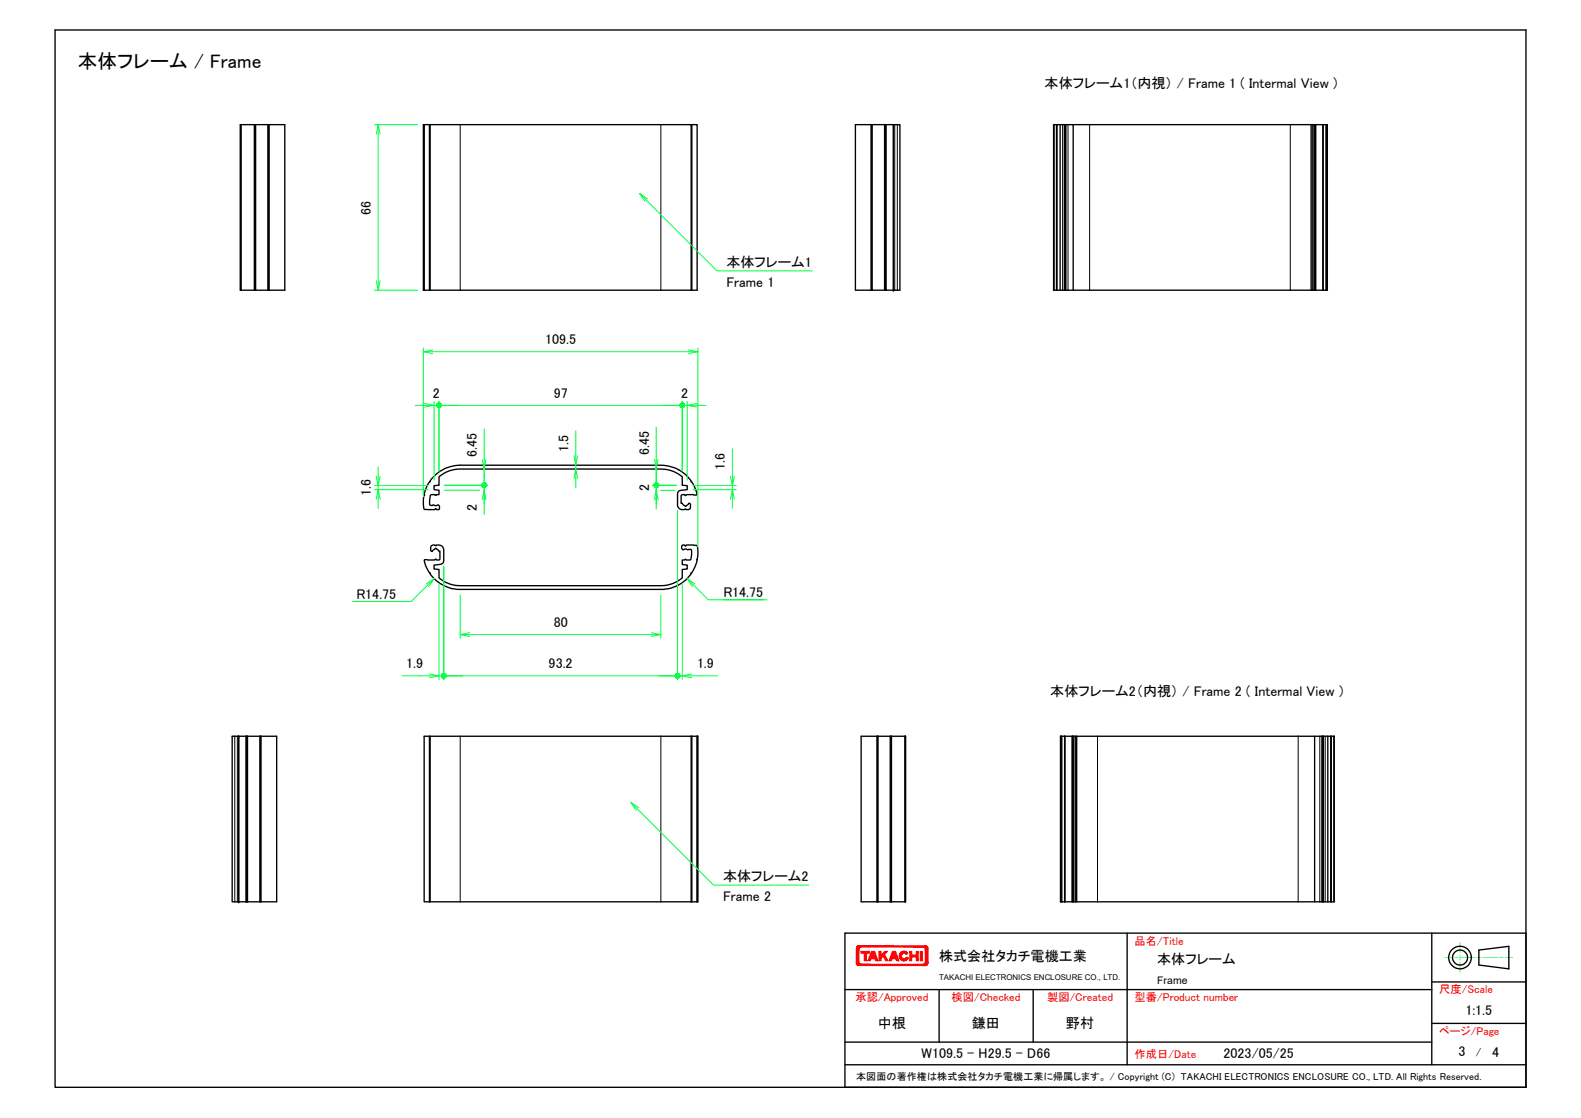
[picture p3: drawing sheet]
<svg xmlns="http://www.w3.org/2000/svg" width="297mm" height="210mm" viewBox="0 0 297 210" stroke-linecap="round" stroke-linejoin="round" font-family="sans-serif">
<g fill="none" stroke="#000" stroke-width=".25">
<path d="M10.3 5.6h276.4v198.6h-276.4zM45.2 23.4v31.1M45.3 23.4h-.2v31.1h.2M45.3 23.4v31.1M45.3 23.4h2.5M47.8 23.4v31.1M47.8 23.4h.2M47.9 23.4v31.1M48 23.4v31.1M48 23.4h2.4M50.4 23.4h.2M50.4 23.4v31.1"/>
<path d="M50.6 23.4h2.9v31.1h-2.9M50.6 23.4v31.1M79.6 23.4h.1M79.6 23.4h-.1v31.1h.1M79.6 23.4v31.1M79.7 23.4v31.1M79.7 23.4h1M80.7 23.4v31.1M80.7 23.4h.1M80.8 23.4v31.1M80.8 23.4h49.1v31.1h.1M129.9 23.4h.1"/>
<path d="M130 23.4v31.1M130 23.4h1v31.1h-1M163.7 23.4h-3v31.1h3M163.7 23.4v31.1M163.7 23.4h.1M163.8 23.4v31.1M163.8 23.4h2.4M166.2 23.4v31.1M166.2 23.4h.1v31.1h.1M166.3 23.4h.1M166.4 23.4h1.5M166.4 23.4v31.1"/>
<path d="M167.8 23.4v31.1M167.8 23.4h.1M167.9 23.4h1.2v31.1h-1.2M198 23.4v31.1M198.5 23.4v31.1M198.6 23.4v31.1M199.2 23.4h-1.3v31.1h1.3M199.2 23.4v31.1M199.2 23.4h.8M200 23.4v31.1M200 23.4h1.6v31.1h44.7M200.3 23.4v31.1"/>
<path d="M201.6 23.4h44.7M246.3 23.4h3M246.3 23.4v31.1M246.9 23.4v31.1M247.2 23.4v31.1M248.5 23.4v31.1M248.6 23.4v31.1M249.1 23.4v31.1M249.3 23.4h.1v31.1h-.1M249.3 23.4v31.1M45.3 54.5h2.5M47.8 54.5h.2"/>
<path d="M48 54.5h2.4M50.4 54.5h.2M79.6 54.5h.1M79.7 54.5h1M80.7 54.5h.1M80.8 54.5h49.1M163.7 54.5h.1M163.8 54.5h2.4M166.2 54.5h.1M166.4 54.5h1.5M167.8 54.5h.1M199.2 54.5h.8"/>
<path d="M200 54.5h1.6M246.3 54.5h3M81.8 89.2a6.9 6.9 0 0 1 4.7-1.8h37.7a6.9 6.9 0 0 1 5.7 2.9l-.1 .2h.2l.5 .9 .5 1.5-.1 .1-1.9-.1-.2 .2-.2-.2h-.4l-.2 .2v1.5l.1-.1 .7 .6 .7-.6 .2 .2v.6a.52 .52 0 0 1-.3 .4 .52 .52 0 0 1-.6-.1 .98 .98 0 0 1-1.5-.8l.1-2.3 .3-.4 1.4-.1v-.8l-.9-.1v-1.6a6.1 6.1 0 0 0-4-1.4h-37.7a6.2 6.2 0 0 0-4 1.4v1.6l-.9 .1v.8l.9 .1v.8h-.5l-.1 .1-.2-.1h-.6l-.2 .1a2.53 2.53 0 0 0 0 1.9l.5-.1a.74 .74 0 0 0 .9 0l.3 .3v.5l-.2 .1h-.4l-.1-.2-.2 .2h-1.9l-.2-.1-.1-1a2.35 2.35 0 0 1 .3-1.6l-.1-.1 .1-.5 .6-1.5 .4-.4 .3-.6zM81.1 102.5l.3-.1 .5 .1a1 1 0 0 1 1.5 .8v2l-.2 .5-.5 .2-1.1 .1v.8l.9 .1v1.5a6.3 6.3 0 0 0 4 1.5h37.7a6.3 6.3 0 0 0 4-1.5v-1.5l.9-.1v-.8l-.9-.1v-.8h.4l.2-.2 .1 .2h.7a2.5 2.5 0 0 0 .3-2l-.6 .1a.84 .84 0 0 0-1 0l-.2-.3 .1-.6h.4l.2 .2 .2-.2h1.3l.7 .1 .1 1.5-.1 1-.1 .1 .1 .1-.5 1.5-.5 .9h-.2l.1 .2a7 7 0 0 1-5.7 2.9h-37.7a6.9 6.9 0 0 1-5.7-2.9v-.2l-.4-.5-.4-.9-.3-1 .1-.1 1.9 .1 .1-.2 .2 .2h.5l.2-.2v-1.5l-.2 .1-.6-.6-.6 .5a.2 .2 0 0 1-.3 0 .2 .2 0 0 1-.1-.2zM44.8 138.3v31.1M44.8 138.3h.1M46.3 138.3v31.1M46.3 138.3h-2.7v31.1h2.8M46.3 138.3h.1v31.1h.1M46.4 138.3h.1M46.5 138.3h2.3M46.5 138.3v31.1"/>
<path d="M48.8 138.3h.2M48.8 138.3v31.1M48.9 138.3v31.1M49 138.3h3v31.1h-3M49 138.3v31.1M80.7 138.3h-1v31.1h1M80.7 138.3h.1v31.1h49.1M80.7 138.3v31.1M129.9 138.3h-49.1M129.9 138.3v31.1M129.9 138.3h.1M130 138.3h1"/>
<path d="M130 138.3v31.1M131 138.3h.1M131 138.3v31.1M131 138.3h.1v31.1h-.1M164.8 138.3h.1M164.8 138.3v31.1M164.8 138.3h-3v31.1h3M164.9 138.3v31.1M164.9 138.3h2.4M167.3 138.3h.2M167.3 138.3v31.1M167.4 138.3v31.1"/>
<path d="M167.5 138.3h2.5M167.5 138.3v31.1M170 138.3h.1v31.1h-.1M170 138.3v31.1M199.4 138.3h2.9M199.4 138.3v31.1M199.4 138.3h-.2v31.1h.2M199.5 138.3v31.1M200 138.3v31.1M200.1 138.3v31.1M201.4 138.3v31.1M201.8 138.3v31.1"/>
<path d="M202.3 138.3h44.7v31.1h2.5M202.3 138.3v31.1M248.4 138.3v31.1M248.6 138.3v31.1M249.5 138.3h-2.5M249.5 138.3h1.2v31.1h-1.2M249.5 138.3v31.1M250 138.3v31.1M250.1 138.3v31.1M250.6 138.3v31.1M44.8 169.4h.1M46.5 169.4h2.3"/>
<path d="M48.8 169.4h.2M80.7 169.4h.1M129.9 169.4h.1M130 169.4h1M131 169.4h.1M164.8 169.4h.1M164.9 169.4h2.4M167.3 169.4h.2M167.5 169.4h2.5M199.4 169.4h2.9M202.3 169.4h44.7M211.8 175.3v24.7"/>
<path d="M269 175.3v24.7M277.9 178.4l5.6-.7v4.3l-5.6-.7zM286.7 175.3h-128v28.9h128M158.7 195.7h110.3M158.7 185.9h110.3M158.7 200h128M176.4 185.9v9.8M194.1 185.9v9.8M269 192.2h17.7M269 184.4h17.7"/>
<circle cx="274.3" cy="179.9" r="1.41"/>
<circle cx="274.3" cy="179.9" r="2.12"/>
</g>
<g fill="none" stroke="#000" stroke-width=".19">
<path d="M86.5 23.4v31.1M124.2 23.4v31.1M166.4 23.4v31.1M166.5 23.4v31.1M167.8 23.4v31.1M168.1 23.4v31.1M168.6 23.4v31.1M199.6 23.4v31.1M200 23.4v31.1M200.2 23.4v31.1M200.7 23.4v31.1M204.7 23.4v31.1"/>
<path d="M242.4 23.4v31.1M246.6 23.4v31.1M246.9 23.4v31.1M247.1 23.4v31.1M44.1 138.3v31.1M44.6 138.3v31.1M44.8 138.3v31.1M46.2 138.3v31.1M46.3 138.3v31.1M86.5 138.3v31.1M124.2 138.3v31.1M201.5 138.3v31.1"/>
<path d="M201.7 138.3v31.1M202.1 138.3v31.1M206.2 138.3v31.1M243.9 138.3v31.1M248 138.3v31.1M248.5 138.3v31.1M248.6 138.3v31.1M249 138.3v31.1"/>
</g>
<g fill="#f00" stroke="#f00" stroke-width=".19">
<path d="M173.8 178.3l.5 2.6-.5-.2z"/>
<path d="M173.8 180.7l.5 .2-.5-.1z"/>
<path d="M173.8 180.8l.5 .1h-.5z"/>
<path d="M173.8 180.9h.5v.1z"/>
<path d="M173.7 181h.6z"/>
<path d="M173.7 181h.6v.1z"/>
<path d="M173.7 181l.6 .1z"/>
<path d="M173.5 181.1h.8z"/>
<path d="M173.4 181.1l.7 .2z"/>
<path d="M173.5 181.1l.7 .1-.1 .1z"/>
<path d="M173.5 181.1h.8l-.1 .1z"/>
<path d="M173.4 181.1l.7 .2-.3 .1z"/>
<path d="M161.8 181.1h11.6l.4 .3z"/>
<path d="M161.4 181.4l.4-.3 12 .3z"/>
<path d="M161.1 181.3l.7-.2-.4 .3z"/>
<path d="M161.1 181.3l.3 .1z"/>
<path d="M161.1 181.3l.7-.2z"/>
<path d="M161 181.2l.7-.1-.6 .2z"/>
<path d="M161 181.1h.7l-.7 .1z"/>
<path d="M161 181.1h.7z"/>
<path d="M161 181.1h.6z"/>
<path d="M160.9 181h.6l-.5 .1z"/>
<path d="M160.9 181h.6z"/>
<path d="M160.9 180.9h.6l-.6 .1z"/>
<path d="M160.9 180.9l.5-.1 .1 .1z"/>
<path d="M160.9 180.9l.5-.2v.1z"/>
<path d="M161.4 178.3v2.4l-.5 .2z"/>
<path d="M160.9 178.1l.5 .2-.5 2.6z"/>
<path d="M160.9 178.1l.5 .1v.1z"/>
<path d="M160.9 178.1h.6l-.1 .1z"/>
<path d="M160.9 178l.6 .1h-.6z"/>
<path d="M160.9 178h.6z"/>
<path d="M161 177.9l.5 .1h-.6z"/>
<path d="M161 177.9h.6z"/>
<path d="M161 177.9h.7z"/>
<path d="M161.1 177.7l.7 .2z"/>
<path d="M161 177.8l.1-.1 .6 .2z"/>
<path d="M161 177.8l.7 .1h-.7z"/>
<path d="M161.1 177.7l.3-.1 .4 .3z"/>
<path d="M161.4 177.6l12 .3h-11.6z"/>
<path d="M161.4 177.6h12.4l-.4 .3z"/>
<path d="M173.4 177.9l.4-.3 .3 .1z"/>
<path d="M173.8 177.6l.3 .1z"/>
<path d="M173.4 177.9l.7-.2z"/>
<path d="M173.5 177.9l.6-.2 .1 .1z"/>
<path d="M173.5 177.9l.7-.1 .1 .1z"/>
<path d="M173.5 177.9h.8z"/>
<path d="M173.6 177.9h.7z"/>
<path d="M173.7 178l.6-.1v.1z"/>
<path d="M173.7 178h.6z"/>
<path d="M173.8 178.1l.5-.1v.1z"/>
<path d="M173.8 178.1h.5l-.5 .1z"/>
<path d="M173.8 178.2l.5-.1-.5 .2z"/>
<path d="M173.8 178.3l.5-.2v2.8z"/>
<path d="M161.1 177.7l.3-.1z"/>
<path d="M173.8 181.4l.3-.1z"/>
<path d="M162.8 179l.6-.3v.3z"/>
<path d="M161.8 178.7h1.6l-.6 .3z"/>
<path d="M161.8 178.7l1 .3h-.4z"/>
<path d="M161.8 178.7l.6 .3h-.6z"/>
<path d="M162.4 179l.4 1.4h-.4z"/>
<path d="M162.4 179h.4v1.4z"/>
<path d="M163.8 179.7h.5l.1 .4z"/>
<path d="M164.3 179.7l.6 .7-.5-.3z"/>
<path d="M164.3 178.7l.6 1.7-.6-.7z"/>
<path d="M163.7 178.7l.3 .4-.2 .6z"/>
<path d="M163.7 178.7l.1 1-.7 .7z"/>
<path d="M163.8 179.7l-.1 .4-.6 .3z"/>
<path d="M163.1 180.4l.6-.3-.2 .3z"/>
<path d="M163.7 178.7h.6l-.3 .4z"/>
<path d="M164.3 178.7v1l-.3-.6z"/>
<path d="M163.8 179.7l.6 .4h-.7z"/>
<path d="M164.4 180.1l.5 .3h-.4z"/>
<path d="M166.2 179.3l.2 1.1-.5-.8z"/>
<path d="M165.5 179.4l.7-.1-.3 .3z"/>
<path d="M165.5 179.4l.4 .2-.4 .4z"/>
<path d="M165.5 179.4v.6l-.3 .4z"/>
<path d="M165.5 180v.4h-.3z"/>
<path d="M166.2 179.3l.7 1.1h-.5z"/>
<path d="M166.2 178.7h.5l-.5 .6z"/>
<path d="M166.2 178.7v.6l-.7 .1z"/>
<path d="M165.2 178.7h.3v.7z"/>
<path d="M165.2 178.7l.3 .7-.3 1z"/>
<path d="M167.7 179.7h.5l.1 .4z"/>
<path d="M168.2 179.7l.7 .7-.6-.3z"/>
<path d="M168.3 178.7l.6 1.7-.7-.7z"/>
<path d="M167.7 178.7l.3 .4-.3 .6z"/>
<path d="M167.7 178.7v1l-.7 .7z"/>
<path d="M167.7 179.7l-.1 .4-.6 .3z"/>
<path d="M167 180.4l.6-.3-.1 .3z"/>
<path d="M167.7 178.7h.6l-.3 .4z"/>
<path d="M168.3 178.7l-.1 1-.2-.6z"/>
<path d="M167.7 179.7l.6 .4h-.7z"/>
<path d="M168.3 180.1l.6 .3h-.4z"/>
<path d="M170.2 179.2l.4-.2z"/>
<path d="M170.5 178.9l.1 .1-.4 .2z"/>
<path d="M170.2 179.2l.3-.3z"/>
<path d="M170.4 178.9h.1l-.3 .3z"/>
<path d="M170.4 178.9l-.2 .3z"/>
<path d="M170.3 178.8l-.1 .4z"/>
<path d="M170.3 178.8l-.2 .3z"/>
<path d="M170.2 178.7l.1 .1-.2 .2z"/>
<path d="M170.2 178.7l-.2 .3z"/>
<path d="M170.1 178.7l-.1 .3z"/>
<path d="M170 178.7v.3z"/>
<path d="M169.9 178.7h.1l-.1 .3z"/>
<path d="M169.9 178.7v.3z"/>
<path d="M169.8 178.7h.1v.3z"/>
<path d="M169.8 178.7l.1 .3z"/>
<path d="M169.8 178.7v.3z"/>
<path d="M169.7 178.7l.1 .3z"/>
<path d="M169.6 178.7h.1l.1 .3z"/>
<path d="M169.6 178.7l.1 .3z"/>
<path d="M169.5 178.7l.2 .3z"/>
<path d="M169.5 178.7l.1 .3z"/>
<path d="M169.5 178.8v-.1l.1 .3z"/>
<path d="M169.5 178.8l.1 .3z"/>
<path d="M169.4 178.8l.2 .3z"/>
<path d="M169.4 178.8l.1 .3z"/>
<path d="M169.3 178.8l.2 .3z"/>
<path d="M169.3 178.8l.2 .4z"/>
<path d="M169.3 178.8l.2 .4-.3-.3z"/>
<path d="M169.2 178.9l.3 .3z"/>
<path d="M169.2 179l.3 .2z"/>
<path d="M169.1 179l.4 .2z"/>
<path d="M169.1 179l.3 .3z"/>
<path d="M169.1 179l.3 .3-.3-.1z"/>
<path d="M169.1 179.2l.3 .1z"/>
<path d="M169 179.2l.4 .1z"/>
<path d="M169 179.2l.4 .2z"/>
<path d="M169 179.3l.4 .2z"/>
<path d="M169 179.3l.4 .2-.4-.1z"/>
<path d="M169 179.4l.4 .1z"/>
<path d="M169 179.4l.4 .1h-.4z"/>
<path d="M169 179.5h.4z"/>
<path d="M168.9 179.6l.5-.1z"/>
<path d="M168.9 179.6h.5l-.4 .1z"/>
<path d="M169 179.7l.4-.1z"/>
<path d="M169 179.7h.4l-.4 .1z"/>
<path d="M169 179.8l.4-.1z"/>
<path d="M169 179.9l.4-.1z"/>
<path d="M169 179.9l.4-.1-.4 .2z"/>
<path d="M169 180l.4-.2z"/>
<path d="M169 180l.4-.2-.3 .2z"/>
<path d="M169.1 180l.3-.2z"/>
<path d="M169.1 180l.3-.1z"/>
<path d="M169.1 180.1l.4-.2z"/>
<path d="M169.1 180.1l.4-.2-.3 .3z"/>
<path d="M169.5 179.9l-.3 .3z"/>
<path d="M169.2 180.2l.3-.2z"/>
<path d="M169.5 180l-.2 .2z"/>
<path d="M169.3 180.2l.2-.2-.1 .3z"/>
<path d="M169.5 180l-.1 .3z"/>
<path d="M169.6 180l-.2 .3z"/>
<path d="M169.6 180l-.1 .4-.1-.1z"/>
<path d="M169.6 180l-.1 .4z"/>
<path d="M169.6 180.1l-.1 .3z"/>
<path d="M169.7 180.1l-.1 .3h-.1z"/>
<path d="M169.7 180.1l-.1 .3z"/>
<path d="M169.7 180.1v.3z"/>
<path d="M169.8 180.1l-.1 .3z"/>
<path d="M169.8 180.1v.4l-.1-.1z"/>
<path d="M169.8 180.1v.4z"/>
<path d="M169.8 180.1l.1 .4z"/>
<path d="M169.9 180.1l.1 .3-.1 .1z"/>
<path d="M169.9 180.1l.1 .3z"/>
<path d="M170 180.1v.3z"/>
<path d="M170 180.1l.1 .3z"/>
<path d="M170 180.1l.2 .3h-.1z"/>
<path d="M170 180.1l.2 .3z"/>
<path d="M170.1 180l.2 .3z"/>
<path d="M170.1 180l.3 .3z"/>
<path d="M170.2 180l.2 .3z"/>
<path d="M170.2 180l.3 .2-.1 .1z"/>
<path d="M170.2 180l.3 .2z"/>
<path d="M170.2 179.9l.3 .3z"/>
<path d="M170.3 179.9l.2 .3z"/>
<path d="M170.3 179.9l.3 .2-.1 .1z"/>
<path d="M170.3 179.8l.3 .3z"/>
<path d="M170.3 179.8l.3 .2z"/>
<path d="M170.3 179.8l.4 .1-.1 .1z"/>
<path d="M170.3 179.8l.4 .1z"/>
<path d="M170.9 178.7h.4v.7z"/>
<path d="M170.9 178.7l.4 .7-.4 1z"/>
<path d="M171.3 179.4v.3l-.4 .7z"/>
<path d="M171.3 179.7v.7h-.4z"/>
<path d="M171.3 179.4l.8 .3h-.8z"/>
<path d="M171.3 179.4h.8v.3z"/>
<path d="M172.1 179.4l.4 1-.4-.7z"/>
<path d="M172.5 178.7v1.7l-.4-1z"/>
<path d="M172.1 179.7l.4 .7h-.4z"/>
<path d="M172.1 178.7h.4l-.4 .7z"/>
<path d="M172.9 178.7h.4v1.7z"/>
<path d="M172.9 178.7l.4 1.7h-.4z"/>
</g>
<path d="M271.5 179.8h1.4M273.3 179.8h.7M274.3 177v1.9M274.3 179.4v.9M274.3 179.8h2.8M277.5 179.8h.7M278.6 179.8h2.8M281.7 179.8h.7M282.8 179.8h1.4M274.3 180.8v1.9" fill="none" stroke="#0ff" stroke-width=".19"/>
<path d="M120.2 36.3l14.5 14.6h17.9M121.7 37.4l-1.5-1.1 1 1.5M118.5 150.7l15.6 15.5h17.9M120 151.7l-1.5-1 1 1.5" fill="none" stroke="#00ff40" stroke-width=".19"/>
<g fill="none" stroke="#00ff3f" stroke-width=".19">
<path d="M70.3 23.4h8.2M70.7 25.2l.4-1.8 .3 1.8M71.1 23.4v31.1M70.3 54.5h8.2M70.7 52.7l.4 1.8 .3-1.8M78 76.1h4.5M79.5 66.1h51.6M79.5 65.4v27.9M79.8 75.8l1.8 .3-1.8 .4M81.3 65.7l-1.8 .4 1.8 .3M81.6 75.4v14.8M82.5 75.4v13.1"/>
<path d="M82.9 76.1h44.8M128.2 76.1h4.4M128.2 75.4v13.1M129.1 75.4v14.8M129.3 65.7l1.8 .4-1.8 .3M130.9 75.8l-1.8 .3 1.8 .4M131.1 65.4v37.3M70.3 92h10.2M70.3 91.2h10.2M70.7 89.5l.4 1.7 .3-1.7M70.7 93.7l.4-1.7 .3 1.7M71.1 87.7v7.8"/>
<path d="M83.5 91.1h8.1M83.5 92.1h6.6M90.6 93.8l.4-1.7 .3 1.7M90.6 86.3l.4 1.8 .3-1.8M91 80.6v16M107.8 89.9l.4-1.8 .3 1.8M107.8 85.6l.4 1.8 .3-1.8M108.2 80.9v10.7M122.6 91.1h4.5M123 93.9l.3-1.8 .4 1.8M123 86.3l.3 1.8 .4-1.8M123.3 80.2v15.4"/>
<path d="M124.1 92.1h2.7M127.3 95.8v31.8M130.2 92h8.1M130.2 91.2h8.1M137.2 93.7l.4-1.7 .4 1.7M137.2 89.5l.4 1.7 .4-1.7M137.6 84.3v11.2M67 113h7.4M80.1 109.7l1.5-1-1 1.5M81.6 108.7l-4.3 4.3h-11.1M82.5 109.6v18M83.4 106.4v21.2"/>
<path d="M86.5 119.2h37.7M86.5 111.8v8.1M88.2 118.8l-1.7 .4 1.7 .3M122.4 118.8l1.8 .4-1.8 .3M124.2 111.8v8.1M128.2 109.6v18M129.1 108.7l4 3.9h11M130.6 109.7l-1.5-1 1 1.5M135.9 112.6h7.5M75.6 126.9h7.8M80.7 126.6l1.8 .3-1.8 .4M83.8 126.9h43"/>
<path d="M127.3 126.9h7.5M129.9 126.6l-1.7 .3 1.7 .4"/>
</g>
<g fill="#00ff3f" stroke="#00ff3f" stroke-width=".19">
<path d="M91.3 90.9l.1 .2z"/>
<path d="M91.2 90.8l.2 .3z"/>
<path d="M91.1 90.7l.3 .4z"/>
<path d="M91 90.7l.4 .4z"/>
<path d="M90.9 90.7h.1l.4 .4z"/>
<path d="M90.7 90.8l.2-.1 .5 .4z"/>
<path d="M90.6 90.8h.1l.7 .3z"/>
<path d="M90.6 90.8l.8 .3-.8-.2z"/>
<path d="M90.6 90.9l.8 .2h-.9z"/>
<path d="M90.5 91.1h.9l-.9 .1z"/>
<path d="M90.5 91.2l.9-.1-.8 .2z"/>
<path d="M90.6 91.3l.8-.2-.8 .3z"/>
<path d="M90.6 91.4l.8-.3-.7 .4z"/>
<path d="M90.7 91.5l.7-.4-.5 .5z"/>
<path d="M90.9 91.6l.5-.5z"/>
<path d="M91.4 91.1l-.4 .5z"/>
<path d="M91.4 91.1l-.3 .4z"/>
<path d="M91.4 91.1l-.2 .4z"/>
<path d="M91.4 91.1l-.1 .3z"/>
<path d="M91.4 91.1v.2z"/>
<path d="M123.7 90.9l.1 .2z"/>
<path d="M123.6 90.8l.2 .3z"/>
<path d="M123.5 90.7l.3 .4z"/>
<path d="M123.4 90.7l.4 .4z"/>
<path d="M123.2 90.7h.2l.4 .4z"/>
<path d="M123.1 90.8l.1-.1 .6 .4z"/>
<path d="M123 90.8h.1l.7 .3z"/>
<path d="M123 90.8l.8 .3-.9-.2z"/>
<path d="M122.9 90.9l.9 .2h-.9z"/>
<path d="M122.9 91.1h.9l-.9 .1z"/>
<path d="M122.9 91.2l.9-.1-.9 .2z"/>
<path d="M122.9 91.3l.9-.2-.8 .3z"/>
<path d="M123 91.4l.8-.3-.7 .4z"/>
<path d="M123.1 91.5l.7-.4-.6 .5z"/>
<path d="M123.2 91.6l.6-.5z"/>
<path d="M123.8 91.1l-.4 .5z"/>
<path d="M123.8 91.1l-.3 .4z"/>
<path d="M123.8 91.1l-.2 .4z"/>
<path d="M123.8 91.1l-.1 .3z"/>
<path d="M123.8 91.1l-.1 .2z"/>
<path d="M82.8 75.9l.1 .2z"/>
<path d="M82.7 75.8l.2 .3z"/>
<path d="M82.6 75.7l.3 .4z"/>
<path d="M82.5 75.7l.4 .4z"/>
<path d="M82.4 75.7h.1l.4 .4z"/>
<path d="M82.3 75.8l.1-.1 .5 .4z"/>
<path d="M82.1 75.8h.2l.6 .3z"/>
<path d="M82.1 75.8l.8 .3-.8-.2z"/>
<path d="M82.1 75.9l.8 .2h-.9z"/>
<path d="M82 76.1h.9l-.9 .1z"/>
<path d="M82 76.2l.9-.1-.8 .2z"/>
<path d="M82.1 76.3l.8-.2-.8 .3z"/>
<path d="M82.1 76.4l.8-.3-.6 .4z"/>
<path d="M82.3 76.5l.6-.4-.5 .5z"/>
<path d="M82.4 76.6l.5-.5z"/>
<path d="M82.9 76.1l-.4 .5z"/>
<path d="M82.9 76.1l-.3 .4z"/>
<path d="M82.9 76.1l-.2 .4z"/>
<path d="M82.9 76.1l-.1 .2z"/>
<path d="M82.9 76.1v.2z"/>
<path d="M128.5 75.9l.1 .2z"/>
<path d="M128.5 75.8l.1 .3z"/>
<path d="M128.3 75.7l.3 .4z"/>
<path d="M128.2 75.7l.4 .4z"/>
<path d="M128.1 75.7h.1l.4 .4z"/>
<path d="M127.9 75.8l.2-.1 .5 .4z"/>
<path d="M127.8 75.8h.1l.7 .3z"/>
<path d="M127.8 75.8l.8 .3-.8-.2z"/>
<path d="M127.8 75.9l.8 .2h-.9z"/>
<path d="M127.7 76.1h.9l-.9 .1z"/>
<path d="M127.7 76.2l.9-.1-.8 .2z"/>
<path d="M127.8 76.3l.8-.2-.8 .3z"/>
<path d="M127.8 76.4l.8-.3-.7 .4z"/>
<path d="M127.9 76.5l.7-.4-.5 .5z"/>
<path d="M128.1 76.6l.5-.5z"/>
<path d="M128.6 76.1l-.4 .5z"/>
<path d="M128.6 76.1l-.3 .4z"/>
<path d="M128.6 76.1l-.1 .4z"/>
<path d="M128.6 76.1l-.1 .2z"/>
<path d="M128.6 76.1v.2z"/>
<path d="M83.7 126.7l.1 .2z"/>
<path d="M83.6 126.6l.2 .3z"/>
<path d="M83.5 126.5l.3 .4z"/>
<path d="M83.4 126.5l.4 .4z"/>
<path d="M83.3 126.5h.1l.4 .4z"/>
<path d="M83.1 126.6l.2-.1 .5 .4z"/>
<path d="M83 126.6h.1l.7 .3z"/>
<path d="M83 126.6l.8 .3-.8-.2z"/>
<path d="M83 126.7l.8 .2h-.9z"/>
<path d="M82.9 126.9h.9l-.9 .1z"/>
<path d="M82.9 127l.9-.1-.8 .2z"/>
<path d="M83 127.1l.8-.2-.8 .3z"/>
<path d="M83 127.2l.8-.3-.7 .4z"/>
<path d="M83.1 127.3l.7-.4-.5 .5z"/>
<path d="M83.3 127.4l.5-.5z"/>
<path d="M83.8 126.9l-.4 .5z"/>
<path d="M83.8 126.9l-.3 .4z"/>
<path d="M83.8 126.9l-.2 .4z"/>
<path d="M83.8 126.9l-.1 .3z"/>
<path d="M83.8 126.9v.2z"/>
<path d="M127.7 126.7v.2z"/>
<path d="M127.6 126.6l.1 .3z"/>
<path d="M127.4 126.5l.3 .4z"/>
<path d="M127.3 126.5l.4 .4z"/>
<path d="M127.2 126.5h.1l.4 .4z"/>
<path d="M127.1 126.6l.1-.1 .5 .4z"/>
<path d="M127 126.6h.1l.6 .3z"/>
<path d="M127 126.6l.7 .3-.8-.2z"/>
<path d="M126.9 126.7l.8 .2h-.9z"/>
<path d="M126.8 126.9h.9l-.9 .1z"/>
<path d="M126.8 127l.9-.1-.8 .2z"/>
<path d="M126.9 127.1l.8-.2-.7 .3z"/>
<path d="M127 127.2l.7-.3-.6 .4z"/>
<path d="M127.1 127.3l.6-.4-.5 .5z"/>
<path d="M127.2 127.4l.5-.5z"/>
<path d="M127.7 126.9l-.4 .5z"/>
<path d="M127.7 126.9l-.3 .4z"/>
<path d="M127.7 126.9l-.1 .4z"/>
<path d="M127.7 126.9v.3z"/>
<path d="M127.7 126.9v.2z"/>
</g>
<text font-size="3.7" x="14.6" y="12.7">本体フレーム / Frame</text>
<g font-size="2.6">
<text x="196.3" y="16.5">本体フレーム1（内視） / Frame 1 ( Intermal View )</text>
<text x="69.7" y="40.3" transform="rotate(-90 69.7 40.3)">66</text>
<text x="136.5" y="50.1">本体フレーム1</text>
<text x="136.5" y="53.9">Frame 1</text>
<text x="102.4" y="64.7">109.5</text>
<text x="81.3" y="74.8">2</text>
<text x="104" y="74.7">97</text>
<text x="128" y="74.8">2</text>
<text x="89.6" y="85.8" transform="rotate(-90 89.6 85.8)">6.45</text>
<text x="106.8" y="84.8" transform="rotate(-90 106.8 84.8)">1.5</text>
<text x="121.9" y="85.4" transform="rotate(-90 121.9 85.4)">6.45</text>
<text x="136.2" y="88.2" transform="rotate(-90 136.2 88.2)">1.6</text>
<text x="69.7" y="93.2" transform="rotate(-90 69.7 93.2)">1.6</text>
<text x="89.6" y="96" transform="rotate(-90 89.6 96)">2</text>
<text x="122" y="92.3" transform="rotate(-90 122 92.3)">2</text>
<text x="67" y="112.5">R14.75</text>
<text x="135.9" y="112.2">R14.75</text>
<text x="104" y="117.8">80</text>
<text x="76.3" y="125.5">1.9</text>
<text x="103.1" y="125.5">93.2</text>
<text x="131" y="125.5">1.9</text>
<text x="197.3" y="130.7">本体フレーム2（内視） / Frame 2 ( Intermal View )</text>
<text x="135.8" y="165.5">本体フレーム2</text>
<text x="135.8" y="169.2">Frame 2</text>
<text x="176.4" y="180.4">株式会社タカチ電機工業</text>
<text x="217.4" y="181.1">本体フレーム</text>
<text x="275.3" y="190.6">1:1.5</text>
<text x="164.9" y="193.1">中根</text>
<text x="182.6" y="193.1">鎌田</text>
<text x="200.3" y="193.1">野村</text>
<text x="173.2" y="198.8">W109.5 - H29.5 - D66</text>
<text x="229.9" y="198.8">2023/05/25</text>
<text x="274" y="198.4">3</text>
<text x="280.3" y="198.4">4</text>
</g>
<g font-size="2.1" fill="#f00">
<text x="213.2" y="177.4">品名/Title</text>
<text x="160.8" y="187.9">承認/Approved</text>
<text x="178.8" y="188">検図/Checked</text>
<text x="196.8" y="188">製図/Created</text>
<text x="213.2" y="188">型番/Product number</text>
<text x="270.4" y="186.6">尺度/Scale</text>
<text x="270.4" y="194.3">ページ/Page</text>
<text x="213.2" y="198.6">作成日/Date</text>
</g>
<text font-size="2.1" x="277.3" y="198.2">/</text>
<text font-size="2" x="217.4" y="184.8">Frame</text>
<text font-size="1.9" x="160.9" y="202.8">本図面の著作権は株式会社タカチ電機工業に帰属します。 / Copyright (C) TAKACHI ELECTRONICS ENCLOSURE CO., LTD. All Rights Reserved.</text>
<text font-size="1.5" x="176.4" y="184.1">TAKACHI ELECTRONICS ENCLOSURE CO., LTD.</text>
</svg>
